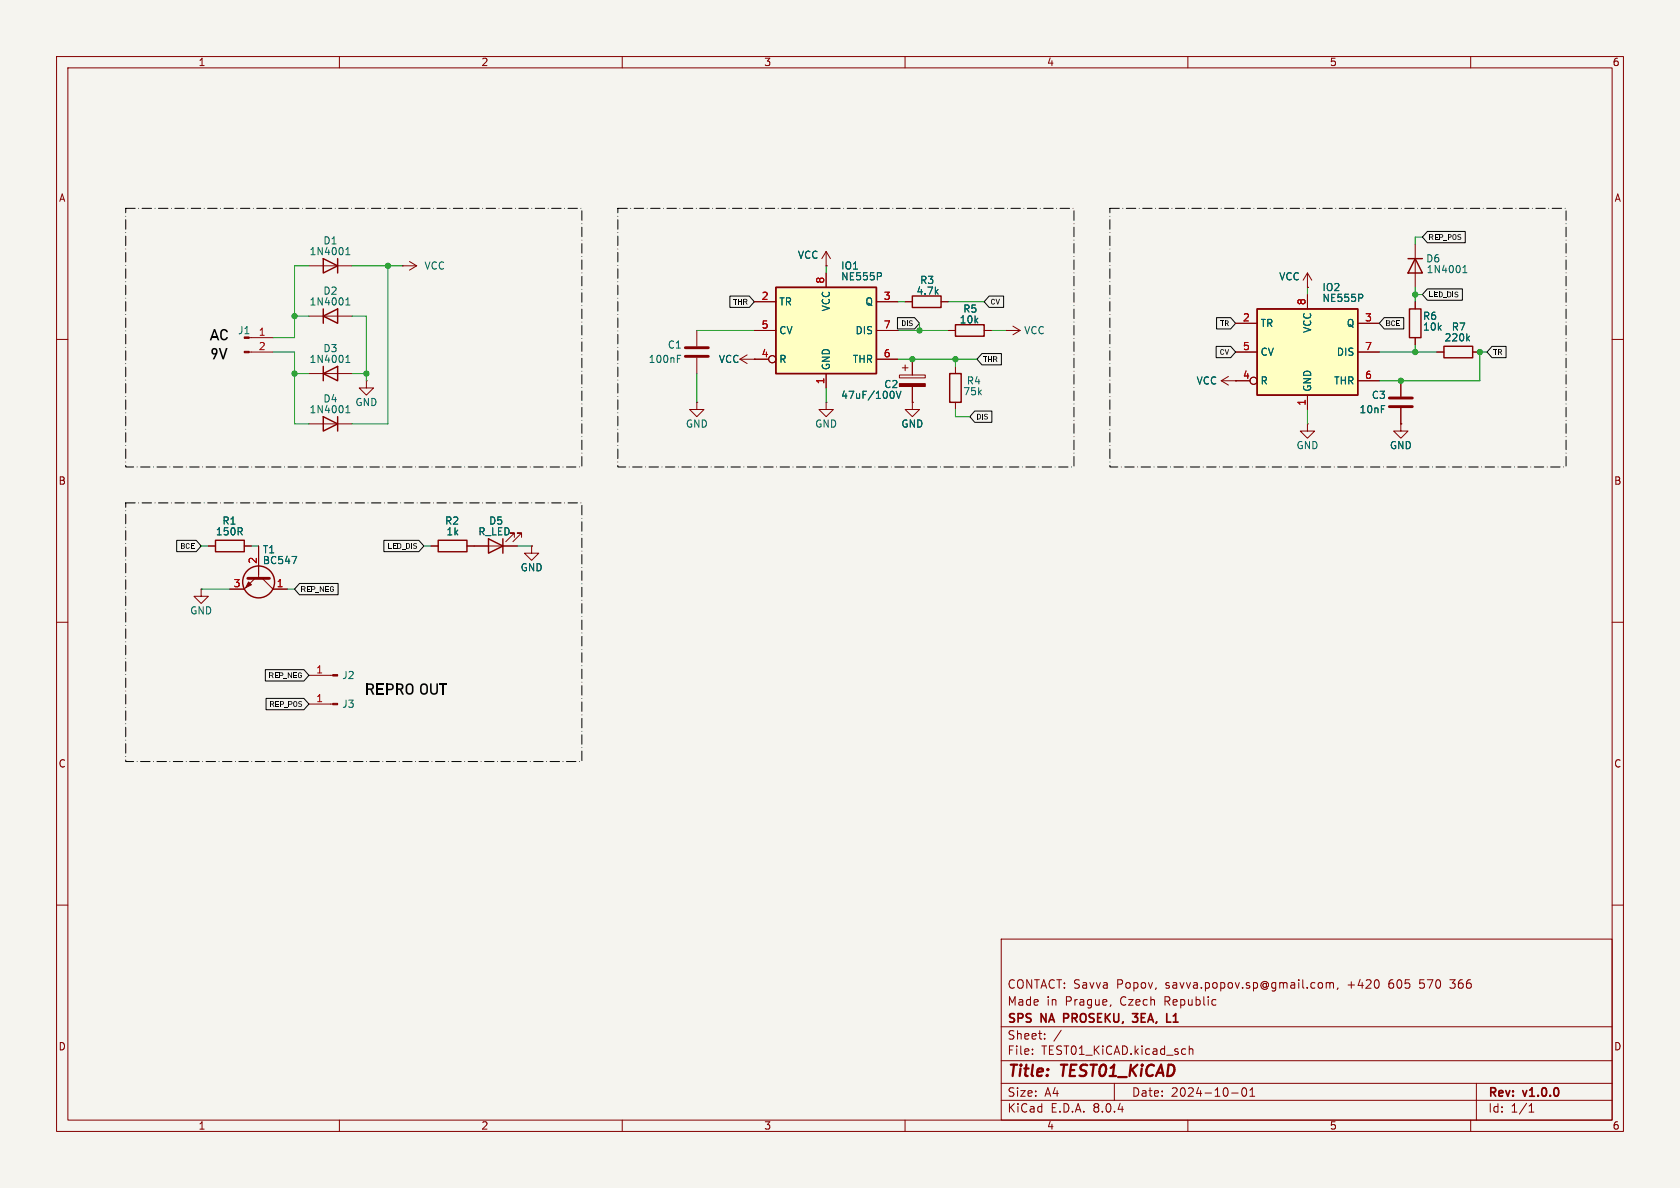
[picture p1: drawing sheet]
<svg xmlns="http://www.w3.org/2000/svg" width="297mm" height="210mm" viewBox="0 0 297 210" stroke-linecap="round" stroke-linejoin="round" font-family="sans-serif">
<path d="M0 0h297v210h-297z" fill="#f5f4ef" stroke="#f5f4ef" stroke-width=".18"/>
<g fill="none" stroke="#840000" stroke-width=".18">
<path d="M10 10h277v190h-277zM12 12h273v186h-273zM60 10v2M110 10v2M160 10v2M210 10v2M260 10v2M10 60h2M54.6 47h7.6M123.2 58.4v2.8M177.8 58.4h.1M177.8 58.4h2.5"/>
<path d="M179.1 57.7l1.2 .7M180.3 58.4l-1.2 .8M285 60h2M123.2 63.2v2.8M146 71.1v1.3h1.3l-1.3 1.3-1.2-1.3h1.2M146 71.1h.1M159 66.3h4.6v.5h-4.6zM159.5 65h1M160 64.5v1M161.3 63.5v2.8M161.3 68.3v2.8M231.1 74.9v1.3h1.3l-1.3 1.3-1.2-1.3h1.2"/>
<path d="M231.1 74.9h.1M10 110h2M285 110h2M10 160h2M285 160h2M177 166h108v32h-108zM196.4 177.6l-.2 .3M233.3 173.7l.4 .1 .1 .2-.1 .6-.4 .1M234.5 173.8l.4-.1 .2 .2M234.5 173.7v1M235.1 173.9l.2-.2 .4 .1v.9M235.1 173.9v.8"/>
<path d="M236.5 174.6l-.1 .3M256.3 173.2h.9M256.3 174.6l.2 .1M60 198v2M110 198v2M160 198v2M177 194.5h108M177 191.5h108M177 187.5h108M177 181.5h108M182.5 186.3v.1M182.5 185.5v.1"/>
<path d="M184.7 183.6v.1M184.7 182.8v.1M187.6 182.1l-1.3 2M197 191.5v3M210 198v2M210.2 184.9v1.5M210.2 185.5l.3-.1 .3 .1 .1 .9M217.7 193.2h1.2M219.7 192.4l.2-.1a.81 .81 0 0 1 .6 .6 .81 .81 0 0 1-.3 .8l-.2 .1a.81 .81 0 0 1-.3-1.4zM221 193.8h.8M221 192.7l.4-.4v1.5M260 198v2"/>
<path d="M261 191.5v6.5M270.3 196.6h.9M270.3 195.5l.4-.4v1.5"/>
</g>
<path d="M188.1 180h.5M188.6 179.2h-.5v1.5M200.2 179.2h.9l-.5 .6h.4M207.6 179.5l-.2 .1M200.2 180.5l.2 .2 .6-.1M206.3 180.7h.7M207.4 180.7h.9" fill="none" stroke="#840000" stroke-width=".3"/>
<path d="M121.2 63h4M121.2 61.5h4" fill="none" stroke="#840000" stroke-width=".51"/>
<path d="M61.1 45h.8M61.1 44.1l.4-.3v1.2M119.8 63.4h.4M119.8 62.8h.6M158 69.4l.1 .5-.1 .4-.2 .1M158.4 69.2l.5 1.2 .4-1.2" fill="none" stroke="#006464" stroke-width=".18"/>
<path d="M57.1 45.7l2.6 1.3-2.6 1.3zM59.7 45.7v2.6" fill="none" stroke="#840000" stroke-width=".25"/>
<path d="M159 67.8h4.6v.5h-4.6z" fill="#840000" stroke="#840000" stroke-width=".18"/>
<path d="M137.2 50.8h17.7v15.2h-17.7z" fill="#ffffc2"/>
<g fill="none" stroke="#840000" stroke-width=".25">
<path d="M57.1 55.9l2.6-1.3v2.6zM57.1 54.6v2.6M137.2 50.8h17.7v15.2h-17.7zM161.3 52.3h5.1v2.1h-5.1zM249.2 54.6h2v5.1h-2zM38.1 95.5h5.1v2h-5.1z"/>
<circle cx="45.7" cy="102.9" r="2.82"/>
</g>
<g fill="none" stroke="#840000" stroke-width=".18">
<path d="M54.6 55.9h7.6M133.3 53.3h3.9M133.3 58.4h3.9M146 47h.1M146 44.5v2.5M146 48.3v2.5M146 44.5l-.7 1.2M146 44.5l.8 1.2M154.9 53.3h3.8M154.9 58.4h3.8M160 53.3h1.3M166.4 53.3h1.2"/>
<path d="M231.1 50.8h.1M231.1 48.3l-.7 1.2M231.1 48.3v2.5M231.1 48.3l.8 1.2M250.2 53.3v1.3M250.2 59.7v1.3M123.2 71.1v1.3h1.3l-1.3 1.3-1.3-1.3h1.3M123.2 71.1h.1M130.8 63.5h5.1M130.8 63.5l1.3 .8M132.1 62.7l-1.3 .8M133.3 63.5h.1"/>
<path d="M146 66v2.6M154.9 63.5h3.8M215.9 67.3l1.3 .8M215.9 67.3h2.5M217.2 66.5l-1.3 .8M218.4 67.3h.1M36.8 96.5h1.3M43.2 96.5h1.2M45.7 96.5v5.7M35.6 104.1v1.3h1.2l-1.2 1.3-1.3-1.3h1.3M35.6 104.1h.1M45.1 102.2l-1.9 1.9h-2.6"/>
<path d="M46.4 102.2l1.9 1.9h2.5M54.6 124.5h4.2"/>
<circle cx="136.5" cy="63.5" r=".63"/>
</g>
<path d="M61.1 53.9h.8M61.1 53l.4-.4v1.3M155.7 48.3l.1 .1-.1 .4M51.6 98.4h.9l-.6 1.2" fill="none" stroke="#006464" stroke-width=".18"/>
<path d="M43.8 102.2h3.8" fill="none" stroke="#840000" stroke-width=".51"/>
<g fill="#840000" stroke="#840000" stroke-width=".18">
<path d="M43.9 102.9l.5 .5-1 .5z"/>
<path d="M58.8 124.3h.9v.3h-.9z"/>
</g>
<path d="M222.2 54.6h17.8v15.3h-17.8z" fill="#ffffc2"/>
<g fill="none" stroke="#840000" stroke-width=".25">
<path d="M168.9 57.4h5.1v2h-5.1zM222.2 54.6h17.8v15.3h-17.8zM248.9 45.7h2.6M250.2 45.7l1.3 2.6h-2.6zM57.1 73.7l2.6 1.2-2.6 1.3zM57.1 66l2.6-1.2v2.5zM57.1 64.8v2.5M59.7 73.7v2.5M167.9 66h2v5.1h-2zM255.3 61.2h5v2h-5zM77.5 95.5h5v2h-5zM86.4 95.3l2.5 1.2-2.5 1.3z"/>
<path d="M88.9 95.3v2.5"/>
</g>
<g fill="none" stroke="#840000" stroke-width=".18">
<path d="M44 59.7h4.3M71.1 47h.1M71.1 47h2.6M72.4 46.2l1.3 .8M73.7 47l-1.3 .8M133.3 58.4h3.9M133.3 53.3h3.9M146 47h.1M146 48.3v2.5M154.9 58.4h3.8M154.9 53.3h3.8M160 53.3h1.3"/>
<path d="M166.4 53.3h1.2M167.6 58.4h1.3M174 58.4h1.3M218.4 57.2h3.8M231.1 50.8h.1M231.1 52.1v2.5M240 57.2h3.8M250.2 43.2v7.6M250.2 53.3v1.3M250.2 59.7v1.3M44 62.2h4.3M54.6 74.9h7.6"/>
<path d="M54.6 66h7.6M64.8 67.3v1.3h1.2l-1.2 1.3-1.3-1.3h1.3M64.8 67.3h.1M133.3 63.5h.1M133.3 63.5h2.6M146 66v2.6M154.9 63.5h3.8M161.3 71.1v1.3h1.3l-1.3 1.3-1.3-1.3h1.3M161.3 71.1h.1M161.3 63.5v2.8M161.3 68.3v2.8M168.9 64.8v1.2"/>
<path d="M168.9 71.1v1.3M218.4 67.3h.1M218.4 67.3h2.6M218.4 62.2h3.8M231.1 69.9v2.5M240 67.3h3.8M240 62.2h3.8M247.6 74.9v1.3h1.3l-1.3 1.3-1.2-1.3h1.2M247.6 74.9h.1M247.6 67.3v2.8M247.6 72.1v2.8M254 62.2h1.3"/>
<path d="M260.3 62.2h1.3M36.8 96.5h1.3M43.2 96.5h1.2M45.7 96.5v5.1M76.2 96.5h1.3M82.5 96.5h8.9M90.9 95v-.8h-.7h.7l-1.5 1.6M92.2 95v-.8h-.8h.8l-1.5 1.6M94 96.5v1.3h1.2l-1.2 1.3-1.3-1.3h1.3M94 96.5h.1M40.6 104.1h2.6M48.3 104.1h2.5"/>
<path d="M54.6 119.4h4.2"/>
<circle cx="136.5" cy="63.5" r=".63"/>
<circle cx="221.6" cy="67.3" r=".63"/>
</g>
<g fill="none" stroke="#006464" stroke-width=".18">
<path d="M155.7 48.3l.1 .1-.1 .4M240.8 52.1l.1 .2-.1 .3M258.6 48.2h.8M258.6 47.3l.4-.4v1.3M259.4 59.8l.4 .5M259.8 59.4l-.5 .5M61.1 73h.8M61.1 63.2l.4-.4v1.3M61.1 72.1l.4-.4v1.3M61.1 64.1h.8M158 69.4l.1 .5-.1 .4-.2 .1M158.4 69.2l.5 1.2 .4-1.2"/>
<path d="M51.6 98.4h.9l-.6 1.2"/>
</g>
<g fill="#840000" stroke="#840000" stroke-width=".18">
<path d="M58.8 119.3h.9v.2h-.9z"/>
<path d="M43.2 62.1h.8v.3h-.8z"/>
</g>
<path d="M245.6 71.9h4.1M245.6 70.4h4.1" fill="none" stroke="#840000" stroke-width=".51"/>
<g fill="none" stroke="#000" stroke-width=".18">
<path d="M129 52.3h3.5l.8 1-.8 1h-3.5zM158.7 56.1h3l.9 1.1-.9 1h-3zM174.9 52.3h2.5v2h-2.5l-.9-1zM215.1 56.1h2.5l.8 1.1-.8 1h-2.5zM244.7 56.1h3.5v2.1h-3.5l-.9-1zM252.3 51.1h6.2v2h-6.2l-.8-1zM252.3 40.9h6.7v2h-6.7l-.8-1zM172.3 72.7h3.1v2h-3.1l-.9-1zM173.6 62.5h3.4v2h-3.4l-.9-1zM215 61.2h2.6l.8 1-.8 1h-2.6zM263.8 61.2h2.5v2h-2.5l-.9-1zM31.2 95.5h3.5l.9 1-.9 1h-3.5z"/>
<path d="M67.9 95.5h6.2l.8 1-.8 1h-6.2zM46.9 118.4h6.8l.9 1-.9 1h-6.8zM52.9 103.1h6.9v2h-6.9l-.8-1zM47 123.5h6.7l.9 1-.9 1h-6.7z"/>
</g>
<path d="M22.2 36.8h80.7v45.8h-80.7zM109.2 36.8h80.7v45.8h-80.7zM196.2 36.8h80.7v45.8h-80.7zM22.2 88.9h80.7v45.7h-80.7z" fill="none" stroke="#000" stroke-width=".18" stroke-dasharray="1.7 .6 0 .6"/>
<g fill="none" stroke="#009600" stroke-width=".18">
<path d="M52.1 55.9h2.5M54.6 47h-2.5v12.7h-3.8M62.2 55.9h2.6v11.4M62.2 47h8.9M68.6 47v27.9h-6.4M123.2 58.4h10.1M146 47v1.3M158.7 58.4h8.9M158.7 53.3h1.3M162.6 57.2v1.2M167.6 53.3h6.4M175.3 58.4h2.5"/>
<path d="M231.1 50.8v1.3M250.2 50.8v2.5M250.2 52.1h1.3M251.5 41.9h-1.3v1.3M48.3 62.2h3.8v12.7h2.5M52.1 66h2.5M62.2 66h2.6M123.2 66v5.1M146 68.6v2.5M158.7 63.5h14M168.9 72.4v1.3h2.5M168.9 63.5v1.3"/>
<path d="M231.1 72.4v2.5M243.8 62.2h10.2M250.2 61v1.2M262.9 62.2h-1.3v5.1h-17.8M35.6 96.5h1.2M44.4 96.5h1.3M74.9 96.5h1.3M91.4 96.5h2.6M35.6 104.1h5M50.8 104.1h1.3"/>
</g>
<g fill="#009600" stroke="#009600" stroke-width=".18">
<circle cx="162.6" cy="58.4" r=".46"/>
<circle cx="168.9" cy="63.5" r=".46"/>
<circle cx="161.3" cy="63.5" r=".46"/>
<circle cx="250.2" cy="62.2" r=".46"/>
<circle cx="250.2" cy="52.1" r=".46"/>
<circle cx="247.6" cy="67.3" r=".46"/>
<circle cx="261.6" cy="62.2" r=".46"/>
<circle cx="52.1" cy="66" r=".46"/>
<circle cx="64.8" cy="66" r=".46"/>
<circle cx="68.6" cy="47" r=".46"/>
<circle cx="52.1" cy="55.9" r=".46"/>
</g>
<g font-size="2.8">
<text x="37" y="60.7">AC</text>
<text x="37.2" y="64.1">9V</text>
<text x="64.5" y="123.4">REPROOUT</text>
</g>
<g font-size="2.8" fill="#840000">
<text x="178" y="190.9">Title:</text>
<text x="187.7" y="190.9">TEST01_KiCAD</text>
</g>
<g font-size="2.1" fill="#840000">
<text x="178" y="178">Made</text>
<text x="178" y="175">CONTACT: Savva</text>
<text x="185" y="178">in</text>
<text x="188.4" y="178">Prague,</text>
<text x="197.5" y="175">Popov,</text>
<text x="198.2" y="178">Czech</text>
<text x="206.1" y="178">Republic</text>
<text x="206.2" y="175">savva.popov.sp@gmail.com,</text>
<text x="238.5" y="175">+420</text>
<text x="245.9" y="175">605</text>
<text x="251.5" y="175">570</text>
<text x="257.1" y="175">366</text>
<text x="178" y="184">Sheet:</text>
<text x="178" y="181.2">SPS</text>
<text x="184.1" y="181.2">NA</text>
<text x="188.7" y="181.2">PROSEKU,</text>
<text x="201.6" y="181.2">3EA,</text>
<text x="208.1" y="181.2">L1</text>
<text x="178" y="186.7">File:</text>
<text x="184.1" y="186.7">TEST01_KiCAD.kicad_sch</text>
<text x="178" y="196.9">KiCad</text>
<text x="178" y="194.1">Size:</text>
<text x="184.7" y="194.1">A4</text>
<text x="185.7" y="196.9">E.D.A.</text>
<text x="193.3" y="196.9">8.0.4</text>
<text x="200" y="194.1">Date:</text>
<text x="207" y="194.1">2024-10-01</text>
<text x="263" y="194.3">Rev:</text>
<text x="263" y="196.9">Id:</text>
<text x="267.1" y="196.9">1/1</text>
<text x="269.4" y="194.3">v1.0.0</text>
</g>
<g font-size="1.8" fill="#840000">
<text x="35" y="11.9">1</text>
<text x="85" y="11.9">2</text>
<text x="135" y="11.9">3</text>
<text x="185" y="11.9">4</text>
<text x="235" y="11.9">5</text>
<text x="285" y="11.9">6</text>
<text x="10.3" y="35.9">A</text>
<text x="285.3" y="35.9">A</text>
<text x="10.3" y="85.9">B</text>
<text x="285.3" y="85.9">B</text>
<text x="10.3" y="135.9">C</text>
<text x="285.3" y="135.9">C</text>
<text x="10.3" y="185.9">D</text>
<text x="285.3" y="185.9">D</text>
<text x="35" y="199.9">1</text>
<text x="85" y="199.9">2</text>
<text x="135" y="199.9">3</text>
<text x="185" y="199.9">4</text>
<text x="235" y="199.9">5</text>
<text x="285" y="199.9">6</text>
</g>
<g font-size="1.8" fill="#006464">
<text x="54.6" y="45.3">1N4001</text>
<text x="57.1" y="43.4">D1</text>
<text x="74.9" y="47.9">VCC</text>
<text x="141" y="45.9">VCC</text>
<text x="148.6" y="47.9">IO1</text>
<text x="252" y="46.6">D6</text>
<text x="57.1" y="52.3">D2</text>
<text x="148.6" y="49.8">NE555P</text>
<text x="161.9" y="52.3">4.7k</text>
<text x="162.6" y="50.4">R3</text>
<text x="226" y="49.8">VCC</text>
<text x="233.7" y="51.7">IO2</text>
<text x="233.7" y="53.6">NE555P</text>
<text x="252.1" y="48.5">1N4001</text>
<text x="42" y="59.3">J1</text>
<text x="54.6" y="54.2">1N4001</text>
<text x="137.7" y="54.2">TR</text>
<text x="137.7" y="59.3">CV</text>
<text x="146.9" y="55.1" transform="rotate(-90 146.9 55.1)">VCC</text>
<text x="151.1" y="59.3">DIS</text>
<text x="152.9" y="54.2">Q</text>
<text x="169.6" y="57.4">10k</text>
<text x="170.2" y="55.5">R5</text>
<text x="181" y="59.3">VCC</text>
<text x="222.8" y="58">TR</text>
<text x="232" y="58.9" transform="rotate(-90 232 58.9)">VCC</text>
<text x="238" y="58">Q</text>
<text x="251.5" y="56.7">R6</text>
<text x="251.5" y="58.6">10k</text>
<text x="256.6" y="58.6">R7</text>
<text x="54.6" y="64.4">1N4001</text>
<text x="57.1" y="62.5">D3</text>
<text x="114.6" y="64.4">100nF</text>
<text x="118" y="61.8">C1</text>
<text x="127" y="64.4">VCC</text>
<text x="137.7" y="64.4">R</text>
<text x="146.9" y="65.5" transform="rotate(-90 146.9 65.5)">GND</text>
<text x="150.7" y="64.4">THR</text>
<text x="222.8" y="63.1">CV</text>
<text x="236.2" y="63.1">DIS</text>
<text x="255.3" y="60.6">220k</text>
<text x="57.1" y="71.3">D4</text>
<text x="62.7" y="72">GND</text>
<text x="148.6" y="70.7">47uF/100V</text>
<text x="156.2" y="68.8">C2</text>
<text x="170.2" y="70.1">75k</text>
<text x="170.8" y="68.2">R4</text>
<text x="211.4" y="68.2">VCC</text>
<text x="222.8" y="68.2">R</text>
<text x="232" y="69.3" transform="rotate(-90 232 69.3)">GND</text>
<text x="235.8" y="68.2">THR</text>
<text x="242.4" y="70.7">C3</text>
<text x="54.6" y="73.3">1N4001</text>
<text x="121.2" y="75.8">GND</text>
<text x="144" y="75.8">GND</text>
<text x="159.3" y="75.8">GND</text>
<text x="240.2" y="73.3">10nF</text>
<text x="229.1" y="79.6">GND</text>
<text x="245.6" y="79.6">GND</text>
<text x="38.1" y="94.8">150R</text>
<text x="39.2" y="92.9">R1</text>
<text x="78.6" y="92.9">R2</text>
<text x="78.8" y="94.8">1k</text>
<text x="84.5" y="94.8">R_LED</text>
<text x="86.4" y="92.9">D5</text>
<text x="46.4" y="98">T1</text>
<text x="46.4" y="99.9">BC547</text>
<text x="91.9" y="101.2">GND</text>
<text x="33.5" y="108.8">GND</text>
<text x="60.4" y="125.3">J3</text>
<text x="60.4" y="120.2">J2</text>
</g>
<g font-size="1.8" fill="#a90000">
<text x="134.5" y="53.1">2</text>
<text x="145.8" y="50.2" transform="rotate(-90 145.8 50.2)">8</text>
<text x="156.1" y="53.1">3</text>
<text x="45.6" y="59.4">1</text>
<text x="134.5" y="58.2">5</text>
<text x="156.1" y="58.2">7</text>
<text x="219.6" y="56.9">2</text>
<text x="230.9" y="54" transform="rotate(-90 230.9 54)">8</text>
<text x="241.2" y="56.9">3</text>
<text x="45.6" y="62">2</text>
<text x="134.5" y="63.2">4</text>
<text x="156.1" y="63.2">6</text>
<text x="219.6" y="62">5</text>
<text x="241.2" y="62">7</text>
<text x="145.8" y="68" transform="rotate(-90 145.8 68)">1</text>
<text x="219.6" y="67.1">4</text>
<text x="230.9" y="71.8" transform="rotate(-90 230.9 71.8)">1</text>
<text x="241.2" y="67.1">6</text>
<text x="45.5" y="99.8" transform="rotate(-90 45.5 99.8)">2</text>
<text x="41.2" y="103.9">3</text>
<text x="48.8" y="103.9">1</text>
<text x="55.8" y="119.1">1</text>
<text x="55.8" y="124.2">1</text>
</g>
<g font-size="1.4">
<text x="252.6" y="42.7">REP_POS</text>
<text x="252.6" y="52.9">LED_DIS</text>
<text x="129.7" y="54.1">THR</text>
<text x="159.3" y="57.9">DIS</text>
<text x="175.1" y="54.1">CV</text>
<text x="215.7" y="57.9">TR</text>
<text x="245" y="57.9">BCE</text>
<text x="173.8" y="64.3">THR</text>
<text x="215.6" y="63">CV</text>
<text x="264" y="63">TR</text>
<text x="172.6" y="74.4">DIS</text>
<text x="31.9" y="97.3">BCE</text>
<text x="68.5" y="97.3">LED_DIS</text>
<text x="53.2" y="104.9">REP_NEG</text>
<text x="47.5" y="120.2">REP_NEG</text>
<text x="47.7" y="125.2">REP_POS</text>
</g>
</svg>
